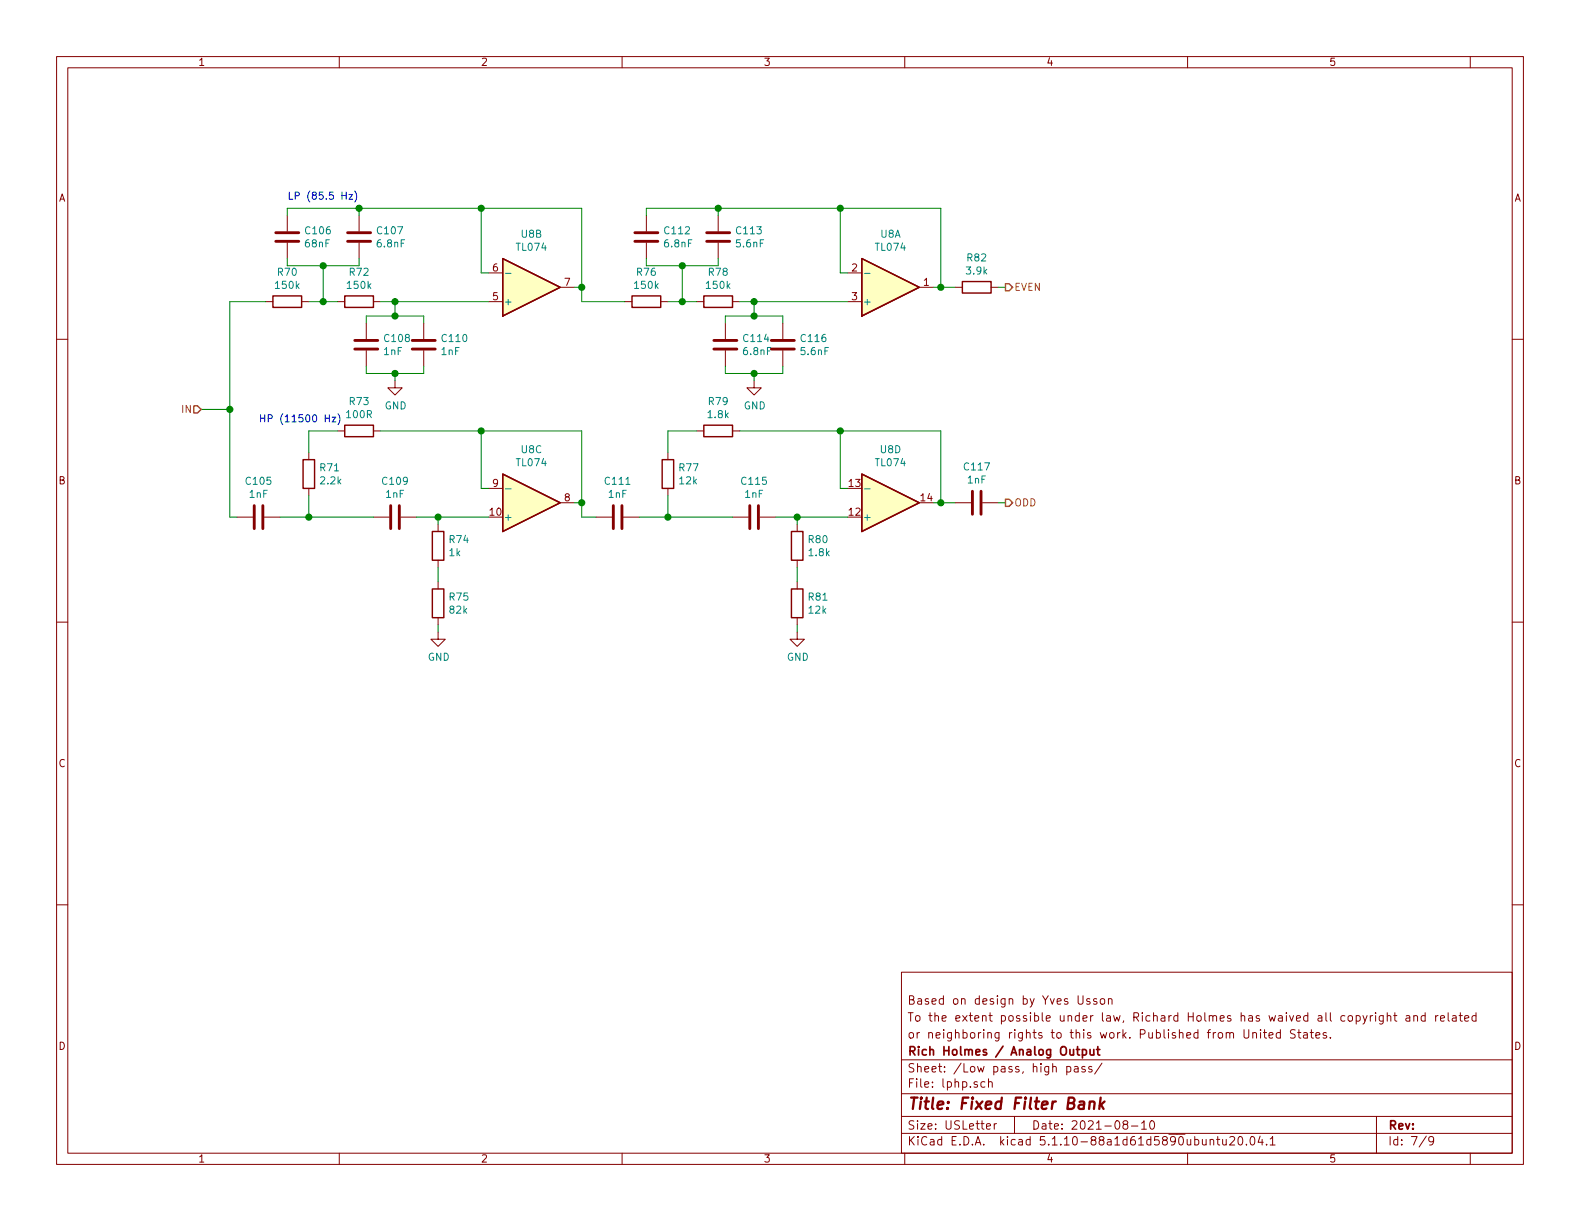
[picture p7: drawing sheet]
<svg xmlns="http://www.w3.org/2000/svg" width="279mm" height="216mm" viewBox="0 0 279 216" stroke-linecap="round" stroke-linejoin="round" font-family="sans-serif">
<g fill="none" stroke="#840000" stroke-width=".18">
<path d="M10 10h259.4v195.9h-259.4zM12 12h255.4v191.9h-255.4zM60 10v2M110 10v2M160 10v2M210 10v2M260 10v2M50.8 38.1v2.8M63.5 38.1v2.8M114.3 38.1v2.8M127 38.1v2.8M10 60h2"/>
<path d="M47 53.3h1.3M50.8 42.9v2.8M53.3 53.3h1.3M59.7 53.3h1.3M63.5 42.9v2.8M64.8 57.2v2.7M66 53.3h1.3M74.9 57.2v2.7M86.4 53.3h2.5M86.4 48.3h2.5M99.1 50.8h2.5M110.5 53.3h1.3"/>
<path d="M114.3 42.9v2.8M116.8 53.3h1.3M123.2 53.3h1.3M127 42.9v2.8M128.3 57.2v2.7M129.5 53.3h1.3M138.4 57.2v2.7M149.9 53.3h2.5M149.9 48.3h2.5M162.6 50.8h2.5M168.9 50.8h1.3M175.3 50.8h1.2"/>
<path d="M267.4 60h2M59.7 76.2h1.3M64.8 62v2.8M66 76.2h1.3M69.8 67.3v1.3h1.3l-1.3 1.3-1.2-1.3h1.2M74.9 62v2.8M123.2 76.2h1.3M128.3 62v2.8M129.5 76.2h1.3M133.3 67.3v1.3h1.3l-1.3 1.3-1.2-1.3h1.2M138.4 62v2.8M41.9 91.4h2.8"/>
<path d="M46.7 91.4h2.8M54.6 80v1.3M54.6 86.4v1.2M66 91.4h2.8M70.9 91.4h2.8M77.5 92.7v1.3M77.5 99.1v1.2M86.4 86.4h2.5M99.1 88.9h2.5M105.4 91.4h2.8M110.2 91.4h2.8M118.1 80v1.3"/>
<path d="M118.1 86.4v1.2M129.5 91.4h2.8M134.4 91.4h2.8M141 92.7v1.3M141 99.1v1.2M168.9 88.9h2.8M173.7 88.9h2.8M10 110h2M77.5 111.8v1.2h1.2l-1.2 1.3-1.3-1.3h1.3M77.5 102.9v1.2M77.5 109.2v1.3M141 111.8v1.2h1.2l-1.2 1.3-1.3-1.3h1.3"/>
<path d="M141 102.9v1.2M141 109.2v1.3M267.4 110h2M10 160h2M267.4 160h2M159.4 171.9h108v32h-108zM190.7 176.1v1.2l.2 .3h.3l.3-.3v-1.2M192.7 176.7l-.3-.1-.2 .2v.2l.5 .1v.4h-.5M193.9 176.7l-.3-.1-.2 .2v.2l.5 .1v.4h-.5M194.6 176.7l.3-.1 .4 .1v.7l-.2 .2-.5-.2zM196 176.7l.2-.1 .4 .1v.9M196 176.6v1"/>
<path d="M241 179.6l.4 1M241.8 179.6l-.6 1.3-.2 .2M242.3 179.6v1M242.7 179.6l-.4 .3M243.3 179.1v.1M243.3 179.6v1M244.6 179.6v1.2l-.3 .3-.3-.1M244.6 179.7l-.4-.1-.3 .3 .1 .6h.6M245.3 179.7l.2-.1 .4 .1v.9M245.3 179.1v1.5M246.5 179.6h.5M246.7 179.1v1.3l.3 .2"/>
<path d="M248.7 179.7h.6v.9M249.3 179.9l-.5 .1-.2 .2 .2 .4 .5-.1M250 179.7h.1a.37 .37 0 0 1 .6 .1v.8M250 179.6v1M252 179.7l-.4-.1-.3 .3 .1 .5 .2 .2 .4-.1M252 179.1v1.5M253.9 179.6v1M254.3 179.6l-.4 .3M256.1 179.1v1.3l.2 .2M256.9 179.7h.6v.9M257.5 179.9l-.5 .1-.2 .2 .2 .4 .5-.1M258 179.6h.6"/>
<path d="M258.2 179.1v1.3l.4 .2M261 179.7l-.4-.1-.3 .3 .1 .5 .2 .2 .4-.1M261 179.1v1.5M159.4 197.4h108M159.4 193.4h108M159.4 187.4h108M174.2 191.3h-.5l-.2 .2 .1 .7h.6M174.4 199.2l.8-.2-.1-.2-.4-.1-.3 .2 .1 .7h.6M174.8 191.4l.1-.1a.37 .37 0 0 1 .6 .2v.8M174.8 190.8v1.5M175.8 198.7v1M176.2 198.7l-.3 .1-.1 .2"/>
<path d="M179.4 197.4v3M188.6 188.6h.5l.3 .2-.1 .6-.2 .2-.5-.1M188.6 188.6v1.5M190 188.6h.6l.1 1M190.7 188.9l-.6 .1a.29 .29 0 0 0-.2 .3 .29 .29 0 0 0 .2 .3l.6-.1M191.9 188.6a.37 .37 0 0 0-.6 .2l.1 .2 .5 .1v.2l-.2 .3-.4-.1M193.1 188.6h-.4l-.2 .2 .1 .2 .5 .1v.4h-.6M194.9 188l-1.3 1.9M198.9 198.8l-.3-.3 .1-.2a.48 .48 0 0 1 .6-.1l.1 .3-.1 .3-.6 .1a.48 .48 0 0 0 0 .6l.2 .2 .5-.2v-.4l-.2-.3M200.1 199.1h1.1M201.9 198.6l.4-.4v1.5M201.9 199.7h.8"/>
<path d="M203.5 198.2h.2a.8 .8 0 0 1 .5 .7 .8 .8 0 0 1-.5 .8 1 1 0 0 1-.2-1.5zM220 182.1v1.2l.3 .3 .5-.2v-1.3M221.5 182.7h.1a.37 .37 0 0 1 .6 .1v.8M221.5 182.6v1M222.9 182.1v.1M222.9 182.6v1M223.4 182.6h.6M223.6 182.1v1.3l.4 .2M224.4 183.1l.7-.2-.1-.2-.4-.1-.2 .2 .1 .7h.5M226.4 182.7l-.4-.1-.3 .3 .1 .5 .2 .2 .4-.1M226.4 182.1v1.5M229 182.1h-.5l-.3 .2 .1 .4 .7 .3v.4l-.2 .2-.6-.1"/>
<path d="M229.5 182.6h.5M229.7 182.1v1.3l.3 .2M230.5 182.7h.6l.1 .9M231.2 182.9l-.5 .1-.2 .2v.3l.2 .1 .5-.1M231.7 182.6h.6M231.9 182.1v1.3l.4 .2M232.7 183.1l.7-.2-.1-.2-.4-.1-.2 .2 .1 .7h.5M234.5 182.7a.37 .37 0 0 0-.5 .1v.2l.5 .1 .1 .2-.2 .3-.4-.1M235.3 183.4v.2M243.4 197.4v6.5M254.7 180.1l.7-.2v-.2l-.5-.1-.2 .2 .1 .7h.6M259 180.1l.7-.2v-.2l-.5-.1-.2 .2 .1 .7h.6"/>
<path d="M60 203.9v2M110 203.9v2M159.4 200.4h108M160 203.9v2M210 203.9v2M214 201.6l.2-.1h.4v1M214 201.5v1M215.1 201.5h.6M215.3 201v1.3l.4 .2M216.2 201.5l.1 .9 .3 .1 .2-.2M216.8 201.5v1M217.5 201.1l.2-.1h.4l.2 .4-.9 1.1h.9"/>
<path d="M219 201.1l.4-.1a.94 .94 0 0 1 0 1.5l-.4-.3-.1-.7zM220.4 202.3v.2M221.2 201.1l.3-.1a.94 .94 0 0 1 0 1.5 .82 .82 0 0 1-.3-1.4zM222.8 200.9l-.3 1.1h.9M223.2 201.5v1M224 202.3v.2M224.6 201.4l.4-.4v1.5M224.6 202.5h.9M252.2 200.9l-1.2 1.9M253.5 201.6l-.3 .3-.4-.1-.1-.2v-.4l.1-.2h.4l.2 .1a1.19 1.19 0 0 1-.2 1.3l-.4 .1M260 203.9v2"/>
</g>
<path d="M190.9 194.8h.8l-.1 1.3M191.7 195.2l-.6 .1a.4 .4 0 0 0-.4 .4 .4 .4 0 0 0 .3 .4l.6-.1M192.7 194.9a.52 .52 0 0 1 .9 .1l-.2 1.1M192.7 194.8l-.1 1.3M194.6 194.1l-.2 2M194.7 195.3l.4 .8M195.3 194.8l-.8 .7" fill="none" stroke="#840000" stroke-width=".41"/>
<path d="M190.3 185.6h.6M190.6 185.1v1.3l.3 .2M191.4 185.6h.4l.3 .3-.1 .5-.2 .2-.4-.1M191.4 185.6v1.5M192.8 185.6v.8a.39 .39 0 0 0 .6 0M193.4 185.6v1M193.9 185.6h.6M194.1 185.1v1.3l.4 .2" fill="none" stroke="#840000" stroke-width=".3"/>
<g fill="none" stroke="#840000" stroke-width=".25">
<path d="M48.3 52.3h5v2.1h-5zM61 52.3h5v2.1h-5zM88.9 45.7l10.2 5.1-10.2 5.1zM111.8 52.3h5v2.1h-5zM124.5 52.3h5v2.1h-5zM152.4 45.7l10.2 5.1-10.2 5.1zM170.2 49.8h5.1v2h-5.1zM61 75.2h5v2h-5zM124.5 75.2h5v2h-5zM53.6 81.3h2v5.1h-2zM76.5 94h2v5.1h-2zM88.9 83.8l10.2 5.1-10.2 5.1z"/>
<path d="M117.1 81.3h2v5.1h-2zM140 94h2v5.1h-2zM152.4 83.8l10.2 5.1-10.2 5.1zM76.5 104.1h2v5.1h-2zM140 104.1h2v5.1h-2z"/>
</g>
<g fill="#ffffc2" stroke="#ffffc2" stroke-width=".18">
<path d="M152.4 83.8l10.2 5.1-10.2 5.1z"/>
<path d="M88.9 83.8l10.2 5.1-10.2 5.1z"/>
<path d="M88.9 45.7l10.2 5.1-10.2 5.1z"/>
<path d="M152.4 45.7l10.2 5.1-10.2 5.1z"/>
</g>
<path d="M89.4 48.3h1M152.9 48.3h1M89.4 86.4h1M152.9 86.4h1" fill="none" stroke="#008484" stroke-width=".18"/>
<g fill="none" stroke="#840000" stroke-width=".51">
<path d="M48.8 42.7h4M48.8 41.1h4M61.5 42.7h4M61.5 41.1h4M112.3 42.7h4M112.3 41.1h4M125 42.7h4M125 41.1h4M62.7 61.7h4.1M62.7 60.2h4.1M72.9 61.7h4.1M72.9 60.2h4.1"/>
<path d="M126.2 61.7h4.1M126.2 60.2h4.1M136.4 61.7h4.1M136.4 60.2h4.1M45 89.4v4.1M46.5 89.4v4.1M69.1 89.4v4.1M70.6 89.4v4.1M108.5 89.4v4.1M110 89.4v4.1M132.6 89.4v4.1M134.1 89.4v4.1"/>
<path d="M172 86.9v4M173.5 86.9v4"/>
</g>
<g fill="none" stroke="#008400" stroke-width=".18">
<path d="M50.8 38.1v-1.3h52.1v16.5h7.6M63.5 36.8v1.3M85.1 36.8v11.5h1.3M114.3 38.1v-1.3h52.1v14M127 36.8v1.3M148.6 36.8v11.5h1.3M47 53.3h-6.4v38.1h1.3M50.8 45.7v1.3h12.7v-1.3M54.6 53.3h5.1M57.1 47v6.3M64.8 57.2v-1.3h10.1v1.3M67.3 53.3h19.1"/>
<path d="M69.8 53.3v2.6M101.6 50.8h1.3M114.3 45.7v1.3h12.7v-1.3M118.1 53.3h5.1M120.6 47v6.3M128.3 57.2v-1.3h10.1v1.3M130.8 53.3h19.1M133.3 53.3v2.6M165.1 50.8h3.8M176.5 50.8h1.3M35.6 72.4h5M59.7 76.2h-5.1v3.8"/>
<path d="M64.8 64.8v1.2h10.1v-1.2M67.3 76.2h35.6v15.2h2.5M69.8 66v1.3M85.1 76.2v10.2h1.3M123.2 76.2h-5.1v3.8M128.3 64.8v1.2h10.1v-1.2M130.8 76.2h35.6v12.7M133.3 66v1.3M148.6 76.2v10.2h1.3M49.5 91.4h16.5M54.6 87.6v3.8M73.7 91.4h12.7"/>
<path d="M77.5 91.4v1.3M101.6 88.9h1.3M113 91.4h16.5M118.1 87.6v3.8M137.2 91.4h12.7M141 91.4v1.3M165.1 88.9h3.8M176.5 88.9h1.3M77.5 100.3v2.6M77.5 110.5v1.3M141 100.3v2.6M141 110.5v1.3"/>
</g>
<path d="M177.8 50.2h.6l.7 .6-.7 .6h-.6zM34.3 71.8h.6l.7 .6-.7 .6h-.6zM177.8 88.3h.6l.7 .6-.7 .6h-.6z" fill="none" stroke="#848400" stroke-width=".25"/>
<path d="M61.7 34.4h.7l-.7 .8h.7M62.7 33.8a1.47 1.47 0 0 1 0 1.9M57.5 73.9h.7M58.2 73.3v1.3M58.7 73.8h.7l-.7 .8h.7M59.8 73.2a1.47 1.47 0 0 1 0 1.9" fill="none" stroke="#0000c2" stroke-width=".18"/>
<g fill="#008400" stroke="#008400" stroke-width=".25">
<circle cx="120.7" cy="53.3" r=".51"/>
<circle cx="133.4" cy="66" r=".51"/>
<circle cx="133.4" cy="55.9" r=".51"/>
<circle cx="133.4" cy="53.3" r=".51"/>
<circle cx="57.2" cy="47" r=".51"/>
<circle cx="120.7" cy="47" r=".51"/>
<circle cx="127" cy="36.8" r=".51"/>
<circle cx="102.9" cy="88.9" r=".51"/>
<circle cx="148.6" cy="36.8" r=".51"/>
<circle cx="166.4" cy="88.9" r=".51"/>
<circle cx="148.6" cy="76.2" r=".51"/>
<circle cx="102.9" cy="50.8" r=".51"/>
<circle cx="166.4" cy="50.8" r=".51"/>
<circle cx="69.9" cy="66" r=".51"/>
<circle cx="118.1" cy="91.4" r=".51"/>
<circle cx="63.5" cy="36.8" r=".51"/>
<circle cx="40.6" cy="72.4" r=".51"/>
<circle cx="77.5" cy="91.4" r=".51"/>
<circle cx="85.1" cy="36.8" r=".51"/>
<circle cx="54.6" cy="91.4" r=".51"/>
<circle cx="69.9" cy="53.3" r=".51"/>
<circle cx="141" cy="91.4" r=".51"/>
<circle cx="85.1" cy="76.2" r=".51"/>
<circle cx="69.9" cy="55.9" r=".51"/>
<circle cx="57.2" cy="53.3" r=".51"/>
</g>
<text font-size="2.8" fill="#840000" x="160.4" y="196.2">Title: Fixed Filter Bank</text>
<g font-size="2.1" fill="#840000">
<text x="160.4" y="177.6">Based on design by Yves Usson</text>
<text x="160.4" y="183.6">or neighboring rights to this work. Published from United States.</text>
<text x="160.4" y="180.6">To the extent possible under law, Richard Holmes has waived all copyright and related</text>
<text x="160.4" y="189.6">Sheet: /Low pass, high pass/</text>
<text x="160.4" y="186.6">Rich Holmes / Analog Output</text>
<text x="160.4" y="192.3">File: lphp.sch</text>
<text x="160.4" y="202.5">KiCad E.D.A. kicad 5.1.10-88a1d61d5890ubuntu20.04.1</text>
<text x="160.4" y="199.7">Size: USLetter</text>
<text x="182.4" y="199.7">Date: 2021-08-10</text>
<text x="245.4" y="199.7">Rev:</text>
<text x="245.4" y="202.5">Id: 7/9</text>
</g>
<g font-size="1.8" fill="#840000">
<text x="35" y="11.6">1</text>
<text x="85" y="11.6">2</text>
<text x="135" y="11.6">3</text>
<text x="185" y="11.6">4</text>
<text x="235" y="11.6">5</text>
<text x="10.4" y="35.6">A</text>
<text x="267.8" y="35.6">A</text>
<text x="87.1" y="53.1">5</text>
<text x="87.1" y="48">6</text>
<text x="99.8" y="50.5">7</text>
<text x="150.6" y="48">2</text>
<text x="150.6" y="53.1">3</text>
<text x="163.3" y="50.5">1</text>
<text x="10.4" y="85.6">B</text>
<text x="87.1" y="86.1">9</text>
<text x="99.8" y="88.6">8</text>
<text x="150.2" y="86.1">13</text>
<text x="162.9" y="88.6">14</text>
<text x="267.8" y="85.6">B</text>
<text x="86.7" y="91.2">10</text>
<text x="150.2" y="91.2">12</text>
<text x="10.4" y="135.6">C</text>
<text x="267.8" y="135.6">C</text>
<text x="10.4" y="185.6">D</text>
<text x="267.8" y="185.6">D</text>
<text x="35" y="205.5">1</text>
<text x="85" y="205.5">2</text>
<text x="135" y="205.5">3</text>
<text x="185" y="205.5">4</text>
<text x="235" y="205.5">5</text>
</g>
<g font-size="1.8" fill="#0000c2">
<text x="50.8" y="35.3">LP (85.5 Hz)</text>
<text x="45.7" y="74.7">HP (11500 Hz)</text>
</g>
<g font-size="1.8" fill="#008484">
<text x="54.1" y="41.4">C106</text>
<text x="66.8" y="41.4">C107</text>
<text x="117.6" y="41.4">C112</text>
<text x="130.3" y="41.4">C113</text>
<text x="54.1" y="43.7">68nF</text>
<text x="66.8" y="43.7">6.8nF</text>
<text x="91.4" y="44.3">TL074</text>
<text x="92.2" y="42">U8B</text>
<text x="117.6" y="43.7">6.8nF</text>
<text x="130.3" y="43.7">5.6nF</text>
<text x="154.9" y="44.3">TL074</text>
<text x="155.7" y="42">U8A</text>
<text x="171.1" y="46.2">R82</text>
<text x="48.8" y="51.1">150k</text>
<text x="49.2" y="48.8">R70</text>
<text x="61.5" y="51.1">150k</text>
<text x="61.9" y="48.8">R72</text>
<text x="89" y="54">+</text>
<text x="112.3" y="51.1">150k</text>
<text x="112.7" y="48.8">R76</text>
<text x="125" y="51.1">150k</text>
<text x="125.4" y="48.8">R78</text>
<text x="152.5" y="54">+</text>
<text x="171" y="48.5">3.9k</text>
<text x="67.9" y="62.8">1nF</text>
<text x="68.1" y="60.5">C108</text>
<text x="78.1" y="62.8">1nF</text>
<text x="78.3" y="60.5">C110</text>
<text x="131.6" y="62.8">6.8nF</text>
<text x="131.6" y="60.5">C114</text>
<text x="141.7" y="62.8">5.6nF</text>
<text x="141.8" y="60.5">C116</text>
<text x="61.9" y="71.6">R73</text>
<text x="125.4" y="71.6">R79</text>
<text x="61.4" y="73.9">100R</text>
<text x="68" y="72.4">GND</text>
<text x="125.3" y="73.9">1.8k</text>
<text x="131.5" y="72.4">GND</text>
<text x="56.7" y="83.3">R71</text>
<text x="91.4" y="82.4">TL074</text>
<text x="92.2" y="80.1">U8C</text>
<text x="120.2" y="83.3">R77</text>
<text x="154.9" y="82.4">TL074</text>
<text x="155.7" y="80.1">U8D</text>
<text x="170.6" y="83.2">C117</text>
<text x="43.6" y="85.7">C105</text>
<text x="44.1" y="88">1nF</text>
<text x="56.8" y="85.6">2.2k</text>
<text x="67.7" y="85.7">C109</text>
<text x="68.3" y="88">1nF</text>
<text x="107.1" y="85.7">C111</text>
<text x="107.6" y="88">1nF</text>
<text x="120.2" y="85.6">12k</text>
<text x="131.2" y="85.7">C115</text>
<text x="131.8" y="88">1nF</text>
<text x="171.1" y="85.5">1nF</text>
<text x="89" y="92.1">+</text>
<text x="152.5" y="92.1">+</text>
<text x="79.5" y="98.3">1k</text>
<text x="79.5" y="96">R74</text>
<text x="143" y="96">R80</text>
<text x="143.1" y="98.3">1.8k</text>
<text x="79.5" y="106.2">R75</text>
<text x="143" y="106.2">R81</text>
<text x="79.6" y="108.5">82k</text>
<text x="143.1" y="108.5">12k</text>
<text x="75.6" y="116.8">GND</text>
<text x="139.1" y="116.8">GND</text>
</g>
<g font-size="1.8" fill="#848400">
<text x="179.3" y="51.4">EVEN</text>
<text x="32.3" y="73">IN</text>
<text x="179.3" y="89.5">ODD</text>
</g>
</svg>
